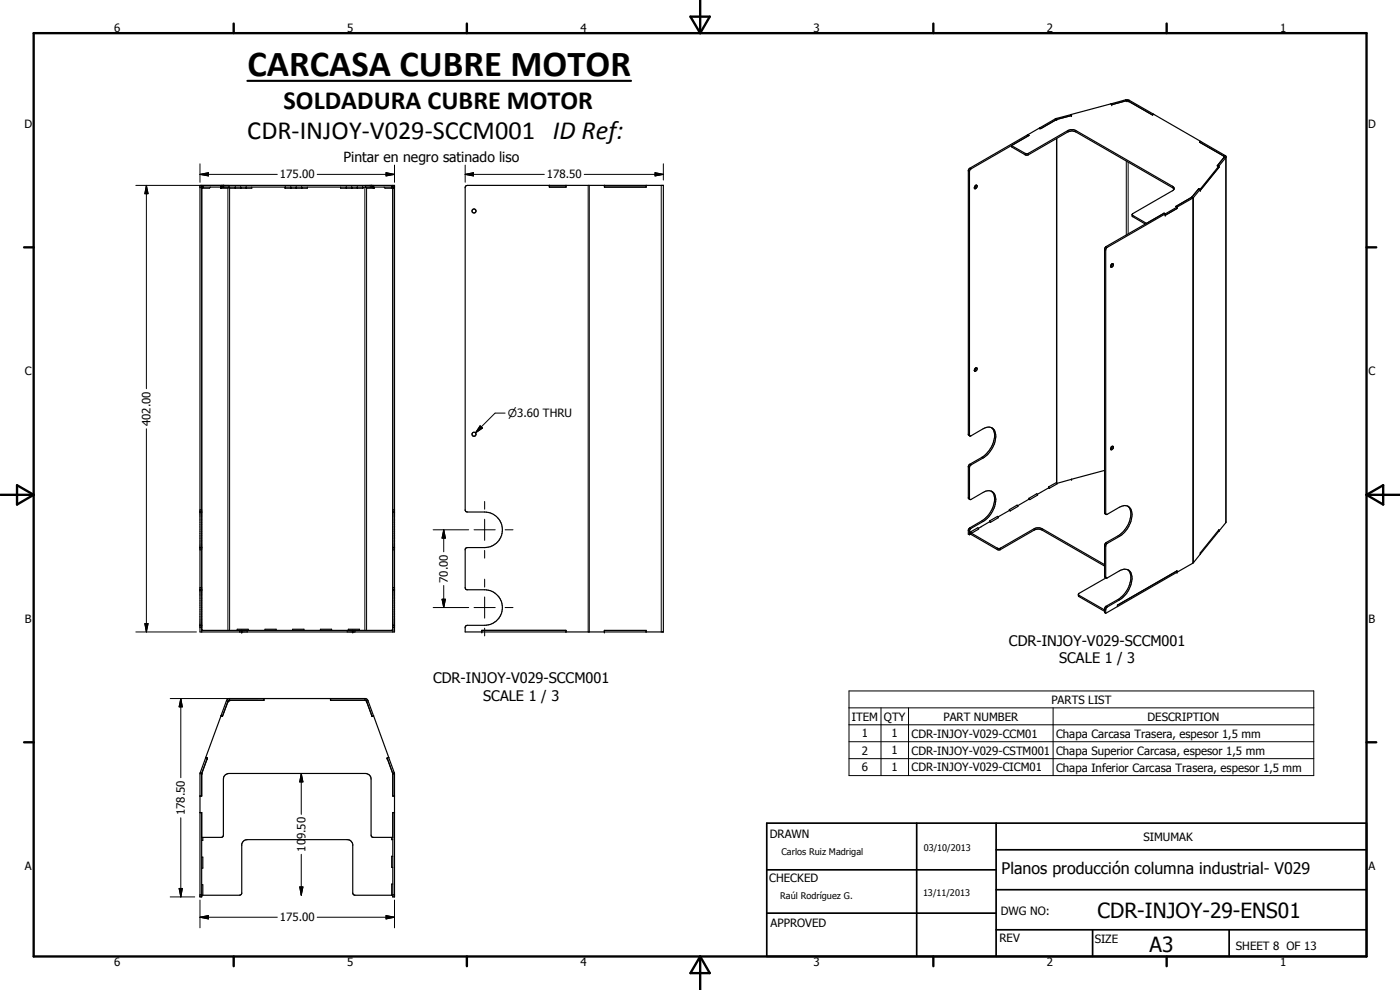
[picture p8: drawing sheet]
<svg xmlns="http://www.w3.org/2000/svg" width="420mm" height="297mm" viewBox="0 0 420 297" stroke-linecap="round" stroke-linejoin="round" font-family="sans-serif">
<g fill="none" stroke="#000" stroke-width=".35">
<path d="M312 38.4l.3 .2M312 38.4l-3.5 2M317.2 35.8l-4.9 2.8M321.3 34.4a19.1 19.1 0 0 0-9.3 4M321.3 34.4l.3 .3M321.4 34.4l.2 .3M321.4 34.4h.1M321.6 34.7l-4.4 1.1M333.4 31.2l-12 3.2M333.4 31.2l4.4-1.2h.9l7.5 4.3M333.4 31.2h.1M338.3 30.2l.1 .1"/>
<path d="M338.4 30.2l-4.7 1.2-.3-.2M338.4 30.2l7.5 4.3 .3-.2M346.2 34.3l21.6 12.4 .1 .3v109.6l-7.7 9.7M346.2 34.3h.1M60 55.6h58.4v134h-58.4zM60.5 55.6v134M60.5 56.1h57.4M60.9 56.1l-.3 .4h2.3l.2-.4M66.3 56.1v.4M66.6 56.1l-.3 .4M67 55.6v.5M68.7 56.1l-.3 .4h-2.1"/>
<path d="M68.9 56.1v.4h6.7v-.4M85.5 56.1v.4h6.7v-.4M102.2 56.1v.4h6.7v-.4M109.7 56.1l.3 .4h2.2M111.4 55.6v.5M111.8 56.1l.4 .4M112.2 56.1v.4M115.3 56.1l.3 .4h2.2l-.3-.4M117.9 55.6v134M139.8 55.8l.4-.2h58.9v134h-59.5v-1.5l.3-.4 5.5-.1a5.3 5.3 0 0 0 5.4-5.3 5.3 5.3 0 0 0-5.4-5.3h-5.3l-.5-.6v-11.6l.6-.5h5.2a5.3 5.3 0 0 0 5.4-5.3 5.3 5.3 0 0 0-5.4-5.4h-5.2l-.6-.4v-97.1zM164.9 55.6v.5h5l-.1-.5M181.4 55.6v.5h12.5v-.5"/>
<path d="M193.9 55.6v.5M292.7 55.7l.5-.1a.74 .74 0 0 1-.6 1l-.2-.3zM292.9 55.6l-.5 .8M303.6 43.7l4.2 2.4h.7l12-6.9a2.51 2.51 0 0 1 2.4 0l29 16.7 .4 .4v.5M303.6 43.7v.4l4.2 2.4h.7l12-6.9a2.48 2.48 0 0 1 2.4 0l29 16.7 .4 .5M308.4 40.4l-17.3 10.1-.5 .6v79.3l.5 .4M308.4 40.4l.4 .2M308.8 40.6l-17.5 10.1-.3 .5 .1 79.6M308.8 40.6l-5.2 3.1M352.3 56.8l-12.5 7.6M357.6 59.2l-4.7 2.7M357.6 59.2l-4.7 2.8"/>
<path d="M359.7 56.6l-2.1 2.6M359.7 56.6l.5 .2M360 42.6l7.3 4.3-7.3-4.2 .3-.3zM360.2 56.8l-2.2 2.6-4.8 2.7M360.2 56.8v.3M365.8 50.2h.1M365.8 49.8l-5.6 7M365.8 49.8v.4M365.8 50.2l-5.6 6.9M367.3 46.9l.1 .2M367.4 47.2l-2 2.5 .4 .1M367.4 47.2l-2.1 2.5 .5 .1"/>
<path d="M367.4 47.1v.1M367.9 47.2l-2.1 2.6M333.6 79.2l.2-.1a.53 .53 0 0 1 .2 .7 .53 .53 0 0 1-.7 .3zM333.8 79.1l-.5 .9M339.8 64.4l.2 .6 3.7 2.2M339.8 64.4l4.3 2.6M349.3 64l.4 .2M349.4 64l-17.5 10-.4 .7v79.3l.5 .3M349.4 64h.1M349.7 64.2l-17.4 10-.5 .6 .1 79.5h.4l4.1-2.3a2.2 2.2 0 0 1 2.1-.1M352.9 61.9l.3 .2M352.9 61.9v.1"/>
<path d="M352.9 62l.3 .1M353.2 62.1v.5M353.2 62.6l-3.5 2v-.4M353.2 62.1l-3.5 2.1M353.2 62.6l-3.5 2M292.6 110.6a.38 .38 0 0 1 .5-.2 .38 .38 0 0 1 .1 .6l-.6 .4-.2-.3zM292.9 110.4l-.5 .8M297.5 128.3a4.3 4.3 0 0 1 .3 5.3l-.9 1.5-1.4 1.6-4.4 2.6-.5 .5v9.7l.5 .4M297.6 128.3a3.9 3.9 0 0 1 .8 5 8.5 8.5 0 0 1-3.3 4.1l-3.7 2.1-.4 .5v9.8l.4 .1 3.7-2.2a2.34 2.34 0 0 1 2.6-.2 2.34 2.34 0 0 1 1.2 2.4 8.2 8.2 0 0 1-3.8 6.6l-3.7 2-.4 .5-.1 1.4M297.6 128.3l-1-.2-1.1 .3-4.4 2.4M333.6 134l.4-.1 .2 .3-.5 .7a.4 .4 0 0 1-.5-.3 .4 .4 0 0 1 .2-.4zM333.8 133.9l-.5 .8"/>
<path d="M60 153.6h.5M117.9 153.6h.5M291.3 159.6v.7M291.3 159.6l.2 .4M291.3 159.6l2.2-1.3 .2 .4-2.2 1.3M297 156.5l-3.4 2M297 156.3l.3 .4M297 156.3v.2M297 156.5l.3 .2M297 156.3l2.4-1.4 .2 .4-2.3 1.4M297.5 147.4a4.1 4.1 0 0 1 .5 4.8 8.4 8.4 0 0 1-3.3 4.1l-3.9 2.3-.2 .4v1.3l.3 .1M302.9 153.2l-3.4 1.9"/>
<path d="M302.9 152.9l.3 .4M302.9 152.9v.3M302.9 153.2l.3 .1M302.9 152.9l2.4-1.3 .2 .3-2.3 1.4M308.8 149.8l-3.4 2M308.8 149.5l2.4-1.4 .2 .4-2.3 1.4M308.8 149.5l.3 .4M308.8 149.5v.3M308.8 149.8l.3 .1M314.7 146.4l-3.4 1.9M314.7 146.1l.2 .4M314.7 146.1v.3"/>
<path d="M314.7 146.4l.2 .1M314.7 146.1l2.4-1.3 .2 .4-2.4 1.3M321.6 143.8h.1M321.6 143.8l-4.4 1.2M331.5 141.1l-9.9 2.7M338.4 151.8a4.4 4.4 0 0 1 .3 5.4l-.9 1.4-1.4 1.6-4.5 2.6-.4 .7v9.6l.6 .4 .2-.1 3.6-2.1a2.84 2.84 0 0 1 2.6-.4M338.5 151.9a3.6 3.6 0 0 1 .9 4.5 8.4 8.4 0 0 1-3.5 4.6l-3.6 2-.4 .5v9.9M365.8 159v.3v-.4l-5.6 7v.4M60 177h.5M60 164.3h.5M117.9 177h.5M117.9 164.3h.5"/>
<path d="M291.3 160.3l-.4 .1M291.3 160.3l8.5 4.7 10.6-6a2.49 2.49 0 0 1 2.3 0l18.8 10.8M291.5 160l-.2-.1 8 4.6 .7 .1 10.4-6 1.6-.2 .7 .2 18.8 10.8M323.6 178.3l.1 .6 7.8 4.5M323.6 178.3l.2 .3 7.7 4.4M331.9 173.4l-8.3 4.9M338.4 170.9a4.3 4.3 0 0 1 .3 5.4l-1.9 2.6-5.1 3.2-.2 .5v1.2l.3 .2M338.5 170.9a3.8 3.8 0 0 1 .9 4.5 8 8 0 0 1-3.5 4.6l-3.7 2.2-.4 .6v1.2M353.2 171.7v-.4l-17.8 10.3v.4M353.2 171.7l-17.8 10.3M360.2 166.3l-2.2 2.7-4.8 2.7M60 187.6h.5"/>
<path d="M60.5 189.1h57.4M60.5 188.8l.4 .3M71.2 189.1v-.3h3.3v.3M72.5 189.1v.5M79.5 189.1v-.3h3.4v.3M87.8 189.1v-.3h3.4v.3M96.2 189.1v-.3h3.3v.3M104.6 189.1v-.3h3.3v.3M105.9 189.1v.5M117.9 187.6h.5M117.9 188.8l-.4 .3M144.6 189.6v-.5h25.3l-.1 .5"/>
<path d="M181.4 189.6v-.5h12.5v.5M193.9 189.1v.5M335.4 182l-3.6 2M335.4 181.9v.1M66.3 214.8l1.7-4.6 .7-.6 41.3 .1 .4 .5 8 22v36.9h-.5v-25.3h.5M66.3 214.8h.1M66.3 214.8l.4 .1M66.3 214.8l.4 .2M66.3 214.8l-4.5 12.4M66.7 214.9v.1M79.2 209.6v.5h-10.5l-.3 .3-1.7 4.5M99.2 209.6v.5h10.5l.3 .3 1.7 4.6"/>
<path d="M111.7 214.9l.4-.1zM111.7 214.9v.1M60 238.8h.5M60.5 232.2v6.7h-.5M61.8 227.3l-1.8 4.9v36.9h.5v-25.3h-.5M61.8 227.3l.4 .2-1.7 4.7M61.8 227.2v.1M61.8 227.2l.5 .3-1.7 4.5M116.2 227.5l1.7 4.7M116.2 227.5l1.6 4.5M116.7 227.2v.1M116.7 227.3l-.5 .2"/>
<path d="M117.9 232.2v6.7h.5M117.9 238.8h.5M60 243.8h.5M60.5 251.2h6l.5-.2v-17.2l.1-.6 .5-.7 1.1-.4 41.6 .1 .9 .7 .2 .9 .1 17.2 .4 .2h6M60.5 257.2h.4v3.3h-.4M60.9 251.2v.9h-.4M117.5 251.2v.7h.4M117.9 243.8h.5M117.9 256.9h-.4v3.4h.4M60.5 268.6h11.4l.6-.3v-15a1.7 1.7 0 0 1 1.7-1.4l30.6 .1 .7 .5 .4 .8v15l.6 .3h11.4M60.5 265.5h.4v3.1M117.9 265.3h-.4v3.3"/>
<circle cx="142.3" cy="63.3" r=".6"/>
<circle cx="142.2" cy="130.3" r=".6"/>
</g>
<g fill="none" stroke="#000" stroke-width=".3">
<path d="M316.7 35.7l.4 .2M317 35.6l.2 .2M317.1 35.9h.1M317.2 35.8h.1M320.5 39.2v.4M322.9 39.2v.4M337.8 30l.2 .2M338 30.2h.1M338.6 30.3h.1M338.9 30.1l-.3 .2M40.8 55.6h26.3M43.9 55.6l.5 2.5h-.9z"/>
<path d="M43.9 55.6v61M60 52.3l2.6-.5v1zM60 56.3h.5M60 52.3h23.2M60 49.1v5.6M60.6 56.1h.3l-.3 .4zM60.6 56.5l.3-.4h-.3v132.7M66.3 56.1h.3l-.3 .4zM66.4 55.6v.5M68.4 56.5v132.6M68.7 55.6v.5M68.9 56.5v132.6"/>
<path d="M70.6 56.1v.4M72.2 56.1v.4M73.9 56.1v.4M85.6 56.1v.4M87.3 56.1v.4M88.9 56.1v.4M90.5 56.1v.4M95.2 52.3h23.2M103.9 56.1v.4M105.6 56.1v.4M107.2 56.1v.4M108.8 56.1v.4"/>
<path d="M109.5 56.1v133M109.7 55.6v.5M110 56.5v132.6M111.8 56.1h.4v.4zM112 55.6v.5M115.9 51.8l2.5 .5-2.5 .5zM117.5 56.1h.4v.4zM117.5 56.1h.3v.4zM117.9 56.3h.5M117.9 56.5l-.4-.4h.3v132.7M118.4 49.5v5.2M139.6 52.3l2.5-.5v1z"/>
<path d="M139.6 52.3h23.8M139.6 49.5v5.2M175.3 52.3h23.8M176.5 55.6v134M176.9 55.6v134M196.6 51.8l2.5 .5-2.5 .5zM198.4 55.6v134M199.1 49.1v4.9M290.6 51.3l.3 .2M291.1 50.5l.3 .2M307.7 46v.4M308.6 46v.4"/>
<path d="M317.1 41.6v103.2M317.2 41.5v103.5M338 48.3v22.2M338.6 48.6v21.6M351.9 55.9v.4M357.6 59.2l.4 .2v109.6M357.7 59.2h.1M357.7 59.1l.5 .2v109.5M367.3 46.9h.1M367.4 47.2h.1M367.4 47.2l.5 .1v109.5M367.7 46.7l-.4 .2"/>
<path d="M331.5 74.8l.3 .2M331.9 74l.4 .2M340 64.6v.4M43.9 128.7v60.9M144.1 127.8l.7 .6-2.1 1.5zM151.6 124h-3l-5.9 5.9M290.6 130.3l.3 .2M291.1 139.3l.3 .2M294.7 137.2l.4 .2M60 153h.5M117.9 153h.5M130 159h10.7"/>
<path d="M133.2 159l.5 2.5h-1zM133.2 159v6.6M142.3 159h6.3M145.4 150.5v2.3M145.4 155.8v6.3M151.6 159h2.4M290.6 159.2l.3 .2M290.6 149.4l.3 .2M290.6 140.1l.3 .2M291.1 158.4l.3 .1M294.7 156.3l.4 .2M310.4 158.6v.4"/>
<path d="M312.7 158.6v.4M331.5 153.8l.3 .3M60 176.3h.5M60 165h.5M117.9 176.3h.5M117.9 165h.5M132.7 179.8h1l-.5 2.5zM133.2 175.7v6.6M145.4 165.1v2.4M145.4 173.8v2.3M145.4 179.1v6.4M299.3 164.5v.4"/>
<path d="M300.3 164.5v.4M323.8 178.6v.4M331.5 172.9l.3 .2M331.5 163.7l.3 .2M331.9 162.8l.4 .2M335.6 179.8l.3 .2M335.6 160.7l.3 .3M40.8 189.6h18.2M43.5 187.1h.9l-.5 2.5zM60 188.3h.5M71.9 189.1v.5M74.2 189.1v.5"/>
<path d="M104.2 189.1v.5M106.5 189.1v.5M117.9 188.3h.5M130 182.3h10.7M142.3 182.3h6.3M145.4 188.5v2.3M151.6 182.3h2.4M331.5 182.8l.3 .1M331.9 181.9l.4 .2M51.1 209.6h26.5M54.3 209.6l.4 2.5h-.9zM54.3 209.6v23.7"/>
<path d="M68 210.2l.4 .2M68.9 209.6v.5M109.5 209.6v.5M110.4 210.2l-.4 .2M254.8 207.3h139.5v25.4h-139.5zM254.8 212.4h139.5M254.8 217.5h139.5M264.4 212.4v20.3M272.7 212.4v20.3M316 212.4v20.3M60 232.2h.5M60.1 231.8l.5 .2"/>
<path d="M90.4 232.1l.5 2.5h-1zM90.4 232.1v12.2M117.9 232.2h.5M118.3 231.8l-.5 .2M254.8 222.5h139.5M254.8 227.6h139.5M54.3 245.4v23.7M90.4 256.3v12.3M51.1 269.1h7.4M53.8 266.6h.9l-.4 2.5zM60 275.2l2.6-.5v1zM60 268.4h.5"/>
<path d="M60 270v8.4M60 275.2h23.2M89.9 266.1h1l-.5 2.5zM95.2 275.2h23.2M115.9 274.7l2.5 .5-2.5 .5zM117.9 268.4h.5M118.4 270v8.4"/>
</g>
<g fill="#000">
<circle cx="312" cy="38.4" r=".18"/>
<circle cx="321.6" cy="34.7" r=".18"/>
<circle cx="333.7" cy="31.4" r=".18"/>
<circle cx="164.9" cy="55.6" r=".18"/>
<circle cx="308.5" cy="40.4" r=".18"/>
<circle cx="359.7" cy="56.6" r=".18"/>
<circle cx="360.2" cy="57.1" r=".18"/>
<circle cx="365.4" cy="49.7" r=".18"/>
<circle cx="349.7" cy="64.6" r=".18"/>
<circle cx="321.6" cy="143.8" r=".18"/>
<circle cx="60" cy="177" r=".18"/>
<circle cx="60.5" cy="177" r=".18"/>
<circle cx="117.9" cy="177" r=".18"/>
<circle cx="118.4" cy="177" r=".18"/>
<circle cx="353.2" cy="171.7" r=".18"/>
<circle cx="72.5" cy="189.6" r=".18"/>
<circle cx="72.5" cy="189.1" r=".18"/>
<circle cx="105.9" cy="189.1" r=".18"/>
<circle cx="105.9" cy="189.6" r=".18"/>
<circle cx="144.6" cy="189.6" r=".18"/>
<circle cx="181.4" cy="189.6" r=".18"/>
<circle cx="68.4" cy="210.4" r=".18"/>
<circle cx="68.9" cy="210.1" r=".18"/>
<circle cx="110" cy="210.4" r=".18"/>
<circle cx="60.5" cy="232.2" r=".18"/>
<circle cx="60.6" cy="232" r=".18"/>
<circle cx="62.2" cy="227.5" r=".18"/>
<circle cx="116.2" cy="227.5" r=".18"/>
<circle cx="117.8" cy="232" r=".18"/>
<circle cx="117.9" cy="232.2" r=".18"/>
</g>
<g fill="#000">
<path d="M43.9 55.6l.5 2.5h-.9zM60.6 56.1h.3l-.3 .4zM60 52.3l2.6-.5v1zM66.3 56.1h.3l-.3 .4zM111.8 56.1h.4v.4zM115.9 51.8l2.5 .5-2.5 .5zM117.5 56.1h.3v.4zM117.5 56.1h.4v.4zM139.6 52.3l2.5-.5v1zM196.6 51.8l2.5 .5-2.5 .5zM144.1 127.8l.7 .6-2.1 1.5zM132.7 179.8h1l-.5 2.5z"/>
<path d="M133.2 159l.5 2.5h-1zM43.5 187.1h.9l-.5 2.5zM54.3 209.6l.4 2.5h-.9zM90.4 232.1l.5 2.5h-1zM53.8 266.6h.9l-.4 2.5zM60 275.2l2.6-.5v1zM89.9 266.1h1l-.5 2.5zM115.9 274.7l2.5 .5-2.5 .5z"/>
</g>
<g fill="none" stroke="#000" stroke-width=".71">
<path d="M10.1 9.9h400v277.1h-400zM70.1 7.1v2.8M140.1 7.1v2.8M207.2 5h5.8l-2.9 4.9zM210.1 0v9.9M280.1 7.1v2.8M350.1 7.1v2.8M7.2 74.2h2.9M410.1 74.2h2.9M.1 148.5h10M5.1 145.6l5 2.9-5 2.9zM410.1 148.5h10"/>
<path d="M410.1 148.5l5-2.9v5.8zM7.2 222.7h2.9M410.1 222.7h2.9M70.1 287v2.9M140.1 287v2.9M210.1 287v10M210.1 287l2.9 5h-5.8zM280.1 287v2.9M350.1 287v2.9"/>
</g>
<path d="M230.1 247h180v40h-180zM275.1 247v40M298.9 255h111.2M298.9 247v40M230.1 274h68.8M230.1 261h68.8M298.9 279h111.2M298.9 267h111.2M327.9 279v8M368.9 279v8" fill="none" stroke="#000" stroke-width=".51"/>
<path d="M74.2 24.3h115.2" fill="none" stroke="#000" stroke-width=".63"/>
<text font-size="11" x="74.2" y="22.7">CARCASA CUBRE MOTOR</text>
<g font-size="7.9">
<text x="85.1" y="32.7">SOLDADURA CUBRE MOTOR</text>
<text x="74.2" y="41.7">CDR-INJOY-V029-SCCM001 ID Ref:</text>
</g>
<g font-size="6.3">
<text x="329.4" y="275.4">CDR-INJOY-29-ENS01</text>
<text x="345" y="285.6">A3</text>
</g>
<text font-size="4.8" x="300.6" y="262.1">Planos producción columna industrial- V029</text>
<g font-size="4.4">
<text x="302.8" y="193.8">CDR-INJOY-V029-SCCM001</text>
<text x="317.9" y="199">SCALE 1 / 3</text>
<text x="130" y="205">CDR-INJOY-V029-SCCM001</text>
<text x="145" y="210.3">SCALE 1 / 3</text>
</g>
<text font-size="4.2" x="103.1" y="48.7">Pintar en negro satinado liso</text>
<g font-size="3.4">
<text x="34.2" y="9.6">6</text>
<text x="104.2" y="9.6">5</text>
<text x="174.2" y="9.6">4</text>
<text x="244.2" y="9.6">3</text>
<text x="314.2" y="9.6">2</text>
<text x="384.2" y="9.6">1</text>
<text x="7.4" y="38.4">D</text>
<text x="410.6" y="38.4">D</text>
<text x="84" y="53.6">175.00</text>
<text x="164.2" y="53.6">178.50</text>
<text x="7.5" y="112.6">C</text>
<text x="410.7" y="112.6">C</text>
<text x="45.2" y="127.9" transform="rotate(-90 45.2 127.9)">402.00</text>
<text x="134.4" y="174.9" transform="rotate(-90 134.4 174.9)">70.00</text>
<text x="7.5" y="186.9">B</text>
<text x="410.7" y="186.9">B</text>
<text x="315.5" y="211.2">PARTS LIST</text>
<text x="255.6" y="216.2">ITEM</text>
<text x="258.6" y="221.3">1</text>
<text x="265.3" y="216.2">QTY</text>
<text x="267.6" y="221.3">1</text>
<text x="273.5" y="221.3">CDR-INJOY-V029-CCM01</text>
<text x="283.2" y="216.2">PART NUMBER</text>
<text x="317" y="221.4">Chapa Carcasa Trasera, espesor 1,5 mm</text>
<text x="344.4" y="216.2">DESCRIPTION</text>
<text x="258.6" y="226.4">2</text>
<text x="267.6" y="226.4">1</text>
<text x="273.5" y="226.4">CDR-INJOY-V029-CSTM001</text>
<text x="317" y="226.4">Chapa Superior Carcasa, espesor 1,5 mm</text>
<text x="258.6" y="231.5">6</text>
<text x="267.6" y="231.4">1</text>
<text x="273.5" y="231.5">CDR-INJOY-V029-CICM01</text>
<text x="317" y="231.5">Chapa Inferior Carcasa Trasera, espesor 1,5 mm</text>
<text x="55.5" y="244.6" transform="rotate(-90 55.5 244.6)">178.50</text>
<text x="91.7" y="251.8" transform="rotate(-90 91.7 251.8)">9.50</text>
<text x="231" y="251.4">DRAWN</text>
<text x="91.7" y="255.6" transform="rotate(-90 91.7 255.6)">10</text>
<text x="343.1" y="252.3">SIMUMAK</text>
<text x="7.4" y="261.1">A</text>
<text x="410.7" y="261.1">A</text>
<text x="230.9" y="264.5">CHECKED</text>
<text x="300.3" y="274.4">DWG NO:</text>
<text x="84" y="276.5">175.00</text>
<text x="231.3" y="278.2">APPROVED</text>
<text x="300" y="282.6">REV</text>
<text x="328.5" y="283">SIZE</text>
<text x="370.9" y="285.1">SHEET 8 OF 13</text>
<text x="34.2" y="289.9">6</text>
<text x="104.2" y="289.9">5</text>
<text x="174.2" y="289.9">4</text>
<text x="244.2" y="289.9">3</text>
<text x="314.2" y="289.9">2</text>
<text x="384.2" y="289.9">1</text>
</g>
<text font-size="3.3" x="152.4" y="125.3">n3.60 THRU</text>
<g font-size="2.7">
<text x="234.5" y="256.6">Carlos Ruiz Madrigal</text>
<text x="277.2" y="255.3">03/10/2013</text>
<text x="234.1" y="269.7">Raúl Rodríguez G.</text>
<text x="277" y="268.7">13/11/2013</text>
</g>
</svg>
